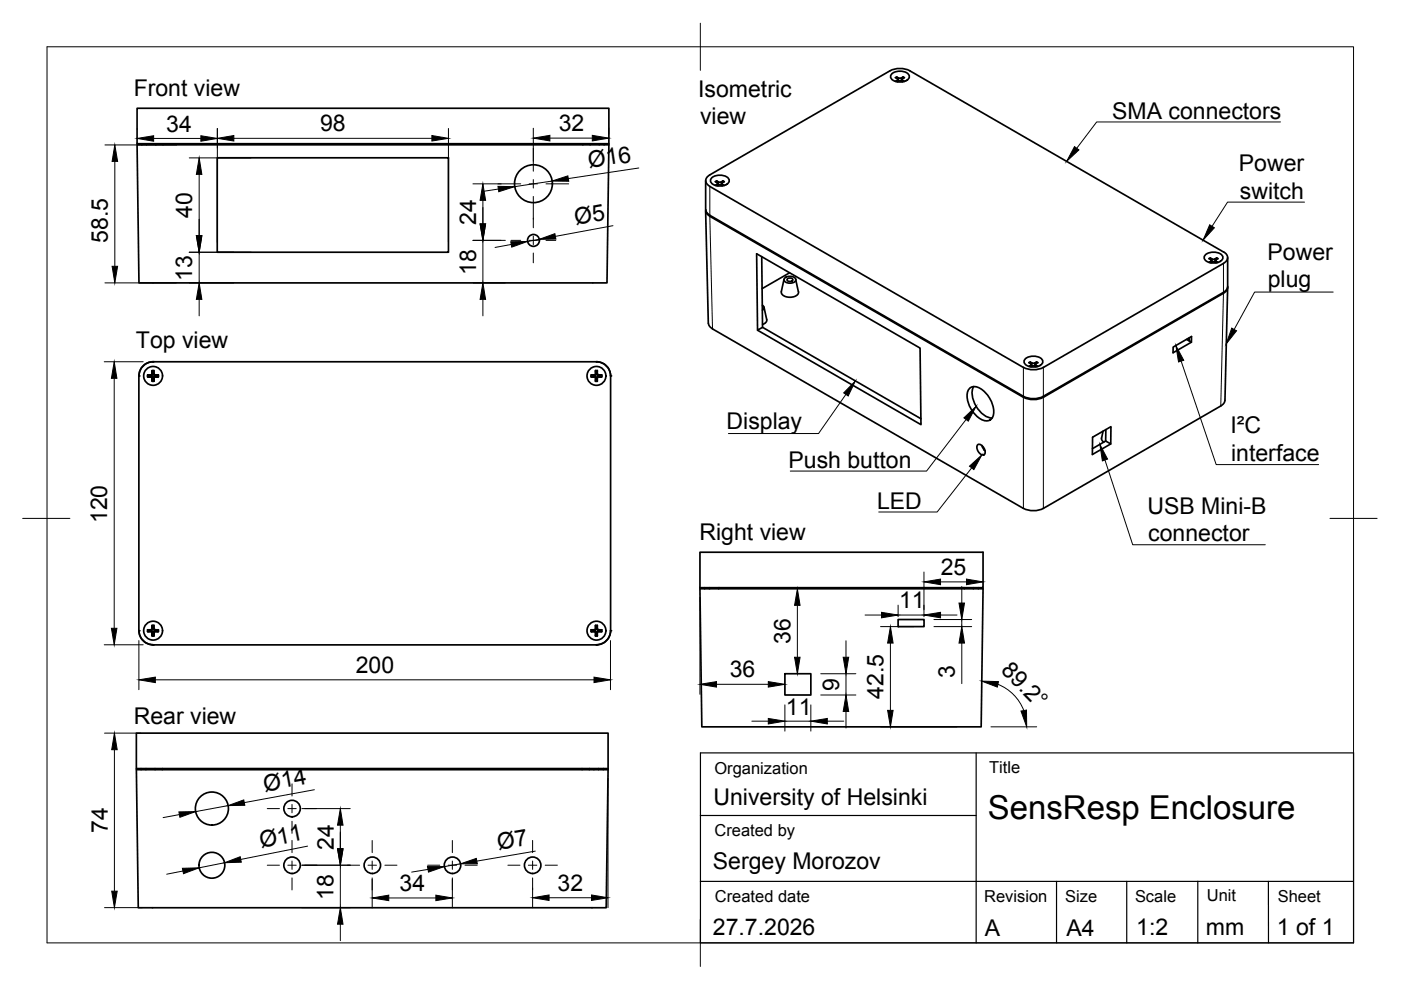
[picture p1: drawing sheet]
<svg xmlns="http://www.w3.org/2000/svg" width="297mm" height="210mm" viewBox="0 0 297 210" stroke-linecap="round" stroke-linejoin="round" font-family="sans-serif">
<!-- layer: Visible -->
<g fill="none" stroke="#000" stroke-width=".36">
<path d="M189 15.7a2.63 2.63 0 0 1 3.8 .4 1.63 1.63 0 0 1-2 1.3 1.63 1.63 0 0 1-2-1.3zM190.1 16.3l-.3 .2 .5 .2M190.3 17l-.4 .3M190.3 16.7v.3M190.4 16.8v.4M190.4 17l.1 .2M190.5 16.5l-.4-.2 .2 .4M190.5 17.2l-.3 .1M190.5 17.2l.4-.1 .5 .2M191.2 17l-.1 .2M191.2 16.8v.4M191.3 17l.4 .3"/>
<path d="M191.4 16.7v.3M191.5 16.3l-.6 .3-.4-.1M191.5 16.3l-.2 .4M191.5 16.3l.2 .2-.4 .2M29.1 30.7h100l-.4 29.3h-99.2zM29.1 23h100v7.5h-100zM30.1 30.5v.2M31.1 30.5v.2M33 30.5v.2M34.6 30.5v.2M46.1 33.5h49v20h-49zM123.6 30.5v.2"/>
<path d="M125.1 30.5v.2M127.1 30.5v.2M128.1 30.5v.2M149.6 38.3v6.1M150.5 37.1l38.2-22.1a4.7 4.7 0 0 1 4.2 0l66.5 38.4M150.5 39.5l66.5 38.4M150.5 37.1a1.29 1.29 0 0 0-.9 1.2 1.29 1.29 0 0 0 .9 1.2M150.8 37.8a2.63 2.63 0 0 1 3.8 .3 1.63 1.63 0 0 1-2 1.3 1.63 1.63 0 0 1-2-1.3zM151.9 38.3l-.2 .2 .4 .2M152.1 38.7l.1 .2-.5 .4M152.2 39l.1 .3M152.2 38.9v.4"/>
<path d="M152.3 39.2l-.3 .2M152.3 39.2h.6M152.9 39.2l.3 .2M152.9 38.6h-.4l-.6-.3 .2 .4M153 38.9v.4v-.3M153.1 38.7l-.1 .2 .5 .4M153.3 38.3l-.2 .4M153.3 38.3l-.4 .3M153.3 38.3l.3 .2-.5 .2M149.6 44.7l.6 23.8M149.6 44.4a1.57 1.57 0 0 0 .9 1.2l66.5 38.4a4.7 4.7 0 0 0 4.2 0M149.6 44.5a1.44 1.44 0 0 0 .9 1.3l66.5 38.4a4.8 4.8 0 0 0 4.2 0"/>
<path d="M161.5 54.4l.2 15M166.2 59.2l-.5 2.6a1.54 1.54 0 0 0 2 1.2h.4a1.27 1.27 0 0 0 1.2-1.2M166.3 59a1.54 1.54 0 0 1 2.4 .3 1.45 1.45 0 0 1-2.5 0zM167 59.1a.68 .68 0 0 1 1.1 .3 .68 .68 0 0 1-.7 .3 .68 .68 0 0 1-.5-.5zM167.4 57.8l-5.8 3.4M168.7 59.2l.6 2.6M255.5 54.1a2.63 2.63 0 0 1 3.8 .3 1.63 1.63 0 0 1-2 1.4 1.63 1.63 0 0 1-2-1.4zM256.6 54.7l-.3 .1 .5 .3M256.7 55.7l.5-.2 .7 .2M256.8 55.1l.1 .2-.5 .4M256.9 55.2v.4M256.9 55.4v.2"/>
<path d="M257.7 55.4l-.1 .2M257.7 55.2v.4M257.8 55.1l-.1 .2 .4 .4M258 54.7l-.8 .3-.6-.3 .2 .4M258 54.7l-.2 .4M258 54.7l.2 .1-.4 .3M259.4 55.9l-38.2 22M259.4 53.4a1.29 1.29 0 0 1 .9 1.2 1.29 1.29 0 0 1-.9 1.2M260.3 54.6v6.2a1.49 1.49 0 0 1-.9 1.2M29.4 79.7v54M29.5 79.7a2.99 2.99 0 0 1 3-3h93.9a2.99 2.99 0 0 1 3.1 3v54a2.99 2.99 0 0 1-3 3M31.3 79.5v.4"/>
<path d="M31.9 79.5h-.6h.9M31.9 79.5l.3-.2 .1-.7v.7l-.1 .6M31.9 79.9l.4 .4M32.2 79.9h-.9h.6M32.2 79.9l.1 .1M32.3 78.6h.3v.8M32.3 80l.5-.2 .8 .1h-.8l-.2 .4M32.3 79.4h.3M32.3 80v.8v-.5M32.6 79.4l.1 .1M32.6 80v.8v-.5M32.6 78.6v.5l.2 .4h.8h-.9"/>
<path d="M32.7 79.5v.4M33.6 79.5v.4M125.3 79.5v.4M126.2 79.5v.4M126.2 79.5h-.9h.8l.2-.4v-.5v.7l-.1 .2M126.3 78.6h.3l.1 1.3M126.3 79.4h.3M126.3 80h.3M126.6 80v.8v-.5M126.6 78.6l.1 .7 .3 .2M126.7 79.9l-.1 .1M126.7 79.9h.9h-.6"/>
<path d="M127 79.5h.6h-.9M127 79.9l-.4 .4M127.6 79.5v.4M150.2 68.5a1.51 1.51 0 0 0 .9 1.2M151.1 69.7l65.9 38.1M160.6 70l34.7 20-.2-16.2-34.7-20 .2 16.2 1.1-.6 33.6 19.4M161.6 64.7a.55 .55 0 0 1 .4 .5 .55 .55 0 0 1-.4 .6M162 65.2l.6 2.6M162.6 67.8a1.02 1.02 0 0 1-.9 1M217 77.9a4.7 4.7 0 0 0 4.2 0M217.3 76.2a2.63 2.63 0 0 1 3.8 .3 1.63 1.63 0 0 1-2 1.3 1.63 1.63 0 0 1-2-1.3zM218.4 76.7l-.3 .2 .6 .4-.5 .4"/>
<path d="M218.7 77.3v.4M218.7 77.4l.1 .2M218.8 77l-.4-.3 .2 .4M218.8 77.6l-.3 .2M218.8 77.6l.4-.1 .5 .3M219.5 77.4l-.1 .2M219.5 77.3v.4M219.6 77.4l.4 .3M219.6 77.1v.3M219.8 76.7l-.6 .3h-.4M219.8 76.7l.2 .2-.4 .2zM252.2 72.3l.4 .3v-1.3l-3.9 2.3v1.2l3.9-2.2"/>
<path d="M252.2 71.6v.7l-.6-.3M259.4 62l-38.2 22M260.3 60.8a1.44 1.44 0 0 1-.9 1.4l-38.2 22M260.3 61l-.6 23.9a1.51 1.51 0 0 1-.9 1.2l-37.6 21.7M32.3 80.8h.3M126.3 80.8h.3M126.3 80.3l-.2-.4h-.8h1v.9v-.5M205.5 82.5a2.02 2.02 0 0 1 2.8 .2 5.8 5.8 0 0 1 2.2 5.6 1.64 1.64 0 0 1-2.6 .6 5.8 5.8 0 0 1-2.7-6zM206.4 82a4.9 4.9 0 0 0 1.4 5.3 3.6 3.6 0 0 0 2.6 1.3M207.4 94.3a1.47 1.47 0 0 1 1.2 2.1 1.47 1.47 0 0 1-1.2-2.1zM208.2 94.5l.6 1.1M208.7 95.2l-.1 .2"/>
<path d="M233.5 92.9a.82 .82 0 0 0 .5 .8M233.9 91.4l-.3 1.5M234.4 93.5l-2.8 1.6M234.5 91.1l-.1 2.4 1.1 .6-3.9 2.3v-3.7l3.9-2.2v3.6M148.4 117.1h60v7.5h-60zM217 107.8a4.7 4.7 0 0 0 4.2 0M29.5 133.7a2.99 2.99 0 0 0 3 3M31.3 133.5v.4M31.9 133.5h-.6h.9M31.9 133.9l.4 .4M32.2 133.6v.3M32.2 133.9h-.9h.6"/>
<path d="M32.2 133.9l.1 .1M32.3 132.6h.3v.8M32.3 134.9h.3M32.3 134l.5-.2 .8 .1h-.8l-.2 .4M32.3 133.4v-.8l-.1 .7-.3 .2M32.3 134v.9v-.6M32.4 136.7h94M32.6 134v.9v-.6M32.6 132.6l.1 .7 .3 .2h.6l-1.3-.1-.1 .2M32.7 133.6v.3M33.6 133.5v.4M125.3 133.5v.4"/>
<path d="M126.2 133.6v.3M126.3 132.6h.3v.8M126.3 134.9h.3M126.3 133.4l.4 .2M126.3 134h.3M126.3 134.3l-.2-.4h-.8h1v1v-.6M126.3 133.4v-.8v.5l-.2 .4h-.8l.8 .1 .2-.2M126.6 134v.9v-.6M126.6 132.6l.1 .7 .3 .2M126.7 133.6v.3M126.7 133.9l-.1 .1M126.7 133.9h.9h-.6"/>
<path d="M127 133.5h.6h-.9M127 133.9l-.4 .4M127.6 133.5v.4M148.4 124.8h60l-.4 29.3h-59.2zM149.4 124.6v.2M150.4 124.6v.2M152.4 124.6v.2M190.4 131.4h5.5v1.5h-5.5zM204.4 124.6v.2M206.4 124.6v.2M207.4 124.6v.2M28.9 155.4h100v7.6h-100z"/>
<path d="M166.4 142.8h5.5v4.6h-5.5zM28.9 163.2h100l-.4 29.3h-99.2zM29.9 163v.2M30.9 163v.2M32.9 163v.2M34.4 163v.2M123.4 163v.2M124.9 163v.2M126.9 163v.2M127.9 163v.2"/>
<circle cx="113.1" cy="38.9" r="4"/>
<circle cx="113.1" cy="51" r="1.26"/>
<circle cx="32.5" cy="79.7" r="2"/>
<circle cx="126.5" cy="79.7" r="2"/>
<circle cx="32.5" cy="133.7" r="2"/>
<circle cx="126.5" cy="133.7" r="2"/>
<circle cx="44.9" cy="171.4" r="3.5"/>
<circle cx="61.9" cy="171.4" r="1.75"/>
<circle cx="44.9" cy="183.5" r="2.74"/>
<circle cx="61.9" cy="183.5" r="1.75"/>
<circle cx="78.9" cy="183.5" r="1.75"/>
<circle cx="95.9" cy="183.5" r="1.75"/>
<circle cx="112.9" cy="183.5" r="1.75"/>
</g>
<!-- layer: Visible Narrow -->
<g fill="none" stroke="#000" stroke-width=".21">
<path d="M190.3 17v.3M190.5 16.5v.7M191.1 16.5v.7M191.3 17v.3M150.5 39.5v6.1M152.1 39.1v.2M152.3 38.6v.6M152.9 38.6v.6M153.1 39.1v.2M150.5 45.9l.6 23.8M256.8 55.4v.3M257 54.9v.7"/>
<path d="M257.6 54.9v.7M257.8 55.4v.3M259.4 55.9v6.1M217 77.9v6.1M218.5 77.4l.1 .3M218.8 77v.6M219.4 77v.6M219.6 77.4v.3M221.2 77.9v6.1M259.4 62.2l-.6 23.9M217 84.2v23.6M221.2 84.2v23.6"/>
</g>
<!-- layer: Visible -->
<g fill="#000">
<circle cx="29.4" cy="79.7" r=".18"/>
<circle cx="32.4" cy="76.7" r=".18"/>
<circle cx="126.4" cy="76.7" r=".18"/>
<circle cx="129.5" cy="79.7" r=".18"/>
<circle cx="29.4" cy="133.7" r=".18"/>
<circle cx="32.4" cy="136.7" r=".18"/>
<circle cx="126.4" cy="136.7" r=".18"/>
<circle cx="129.5" cy="133.7" r=".18"/>
</g>
<!-- layer: BORDER -->
<path d="M10 9.9h277v190h-277zM148.5 4.9v10M4.8 109.9h10M282 109.9h10M148.5 194.9v10" fill="none" stroke="#000" stroke-width=".21"/>
<!-- layer: Leaders -->
<path d="M227.8 31.1l.9 .7-2.6 2.4zM256.5 47.7l1 .6-2.4 2.6zM249.3 73.3l1.7 3.1-1.1 .3zM261.2 69.6l1 .5-2.2 2.8zM181.4 80.8l-1.6 3.2-.9-.7zM204.4 88.6l2.5-2.4-1.6 3.1zM205.5 98.8l2.7-2.4-1.7 3.2zM233.2 94.2l1.6 3.1-1.1 .4z" fill="#000" stroke="#000" stroke-width=".21"/>
<path d="M271.5 25.9h-39l-4.2 5.5M276.6 42.9h-16.3l-3.3 5.1M250.4 76.6l7.5 21.9h21.7M282.7 61.9h-16.7l-4.3 8M179.3 83.6l-5.8 8.3h-19.1M204.8 88.9l-8.4 11h-28.8M206 99.2l-7.3 9.4h-12.4M234.3 97.5l5.9 18h28.1" fill="none" stroke="#000" stroke-width=".21"/>
<!-- layer: TITLEBLOCK -->
<path d="M207 159.6v40.3M287 159.6v40.3h-138.5M287 159.6h-138.5v40.3M148.5 172.9h58.5M148.5 186.9h138.5M224 186.9v13M238.9 186.9v13M254 186.9v13M268.9 186.9v13" fill="none" stroke="#000" stroke-width=".25"/>
<!-- layer: FD_Dimensions -->
<g fill="none" stroke="#000" stroke-width=".21">
<path d="M22.2 30.7h15.2M24.3 34.2v22.3M29.1 27.3v.1M32.6 29.4h10M40.1 33.5h13.1M42.2 37v13M46.1 27.2v24.2M49.6 29.3h42M95.1 27.2v24.2M100.3 39h5.9M113.1 27.2v7M116.6 29.3h9"/>
<path d="M117 38.4l-7.9 1.2M129.1 27.2v1.2M135.4 35.6l-14.9 2.3M22.2 60h15.2M40.1 60h9.5M40.1 53.5h13.1M42.2 53.5v6.5M100.3 51h6.8M100.3 60h6.8M102.4 42.5v5M102.4 51v9M105.7 40.1l-3.5 .5"/>
<path d="M108.4 51.8l-3.4 .7M114.3 50.8l-2.5 .4M130 47.9l-12.2 2.2M22.1 76.7h8.3M42.2 63.5v3.5M102.4 63.5v3.5M24.2 80.2v53M22.1 136.7h8.3M29.4 135.8v10.4M129.4 135.8v10.4M148.4 126.7v20.5M169.1 128.3v11.1"/>
<path d="M179.4 135.9v3.5M183.4 130.4h3.5M186.7 132.9h7.1M188.8 136.3v14.3M190.4 128.3v2.5M190.4 130.4h5.5M195.9 121.3v9.5M198 131.4h8M198 132.9h8M199.4 130.4h3.5M199.4 123.4h5.5M203.9 124.3v3.6"/>
<path d="M203.9 131.4v1.5M203.9 136.3v8.6M22.2 155.4h7.6M24.3 159v29.9M32.9 144.1h93M151.9 145.1h11M159.4 152.9h3.5M166.4 149.5v5.5M166.4 152.9h5.5M171.9 149.5v5.5M174 142.8h7.5M174 147.4h7.5"/>
<path d="M175.4 152.9h3.5M179.4 142.8v4.6M179.4 150.8v3.6M186.7 154.1h16.2M210.1 154.1h9.7M211.6 145.1a9.7 9.7 0 0 1 5.5 5.6M38 172.7l-3.4 .6M48.4 170.8l-6.9 1.3M64 171.4h10.3M65.2 179.4l-14.1 2.8M66.7 167.4l-14.9 2.8M72.2 175v5"/>
<path d="M128.9 165.1v27.3M22.2 192.4h8M38.8 184.7l-3.5 .6M47.6 182.9l-5.4 1.1M64 192.4h10.3M64 183.4h10.3M72.2 183.4v9M72.2 196v3.4M78.9 186.5v6M82.4 190.4h10M90.7 184.3l-3.4 .6M95.9 186.5v6"/>
<path d="M97.6 183.1l-3.4 .6M112.9 188.2v4.2M113.5 180.5l-12.4 2.1M116.4 190.3h9"/>
</g>
<g fill="#000" stroke="#000" stroke-width=".21">
<path d="M24.3 30.7l.6 3.5h-1.1zM29.1 29.4l3.5-.6v1.1zM42.2 33.5l.6 3.5h-1.2zM42.6 28.8l3.5 .6-3.5 .5zM46.1 29.3l3.5-.6v1.2zM91.6 28.7l3.5 .6-3.5 .6zM105.6 39.5l3.5 .1-3.4 1.1zM113.1 29.3l3.5-.6v1.2zM117 38.4l3.4-1.1 .2 1.1zM125.6 28.7l3.5 .6-3.5 .6zM23.8 56.5h1.1l-.6 3.5zM41.6 50h1.2l-.6 3.5z"/>
<path d="M102.4 39l.6 3.5h-1.2zM101.8 47.5h1.2l-.6 3.5zM108.3 51.3l3.5-.1-3.3 1.2zM114.3 50.8l3.3-1.3 .3 1.2zM42.2 60l.6 3.5h-1.2zM102.4 60l.6 3.5h-1.2zM24.2 76.7l.6 3.5h-1.2zM23.6 133.2h1.2l-.6 3.5zM168.5 139.4h1.1l-.5 3.4zM169.1 124.9l.5 3.4h-1.1zM178.8 139.4h1.1l-.5 3.4zM186.9 129.8l3.5 .6-3.5 .6z"/>
<path d="M188.8 132.9l.6 3.4h-1.2zM195.9 130.4l3.5-.6v1.2zM195.9 123.4l3.5-.6v1.2zM203.3 127.9h1.2l-.6 3.5zM203.9 132.9l.6 3.4h-1.2zM204.9 122.8l3.5 .6-3.5 .6zM24.3 155.4l.5 3.6h-1.1zM29.4 144.1l3.5-.5v1.1zM125.9 143.6l3.5 .5-3.5 .6zM148.4 145.1l3.5-.6v1.2zM162.9 144.5l3.5 .6-3.5 .6zM162.9 152.3l3.5 .6-3.5 .6z"/>
<path d="M171.9 152.9l3.5-.6v1.2zM179.4 147.4l.5 3.4h-1.1zM188.2 150.6h1.2l-.6 3.5zM208.1 144.4l3.6 .1-.2 1.2zM216.5 150.8l1.1-.2 .1 3.5zM37.9 172.1h3.6l-3.4 1.2zM48.4 170.8l3.3-1.2 .2 1.1zM72.2 171.4l.5 3.6h-1.1zM71.6 180h1.1l-.5 3.4zM23.7 188.9h1.1l-.5 3.5zM38.7 184.1l3.5-.1-3.3 1.2zM47.6 182.9l3.3-1.3 .3 1.2z"/>
<path d="M72.2 192.4l.5 3.6h-1.1zM78.9 190.4l3.5-.6v1.2zM90.6 183.7h3.6l-3.4 1.2zM92.4 189.8l3.5 .6-3.5 .6zM97.6 183.1l3.4-1.1 .2 1.1zM112.9 190.3l3.5-.5v1.1zM125.4 189.8l3.5 .5-3.5 .6z"/>
</g>
<!-- layer: Smart Centers -->
<g fill="none" stroke="#000" stroke-width=".21">
<path d="M105.6 39h4.8M112.2 39h1.8M113.1 31.5v4.8M113.1 38.1v1.8M115.8 39h4.8M108.3 51h2.1M112.2 51h1.8M113.1 41.6v6.7M113.1 50.1v1.8M113.1 53.7v2M115.8 51h2M56.7 171.4h2.5"/>
<path d="M61 171.4h1.8M61.9 166.2v2.6M61.9 170.6v1.7M61.9 174.1v2.6M61.9 178.2v2.6M64.6 171.4h2.6M78.9 178.2v2.6M95.9 178.2v2.6M112.9 178.2v2.6M56.7 183.4h2.5M61 183.4h1.8M61.9 182.6v1.7"/>
<path d="M61.9 186.1v2.6M64.6 183.4h2.6M73.7 183.4h2.5M78 183.4h1.8M78.9 182.6v1.7M78.9 186.1v2.6M81.6 183.4h2.6M90.7 183.4h2.5M95 183.4h1.8M95.9 182.6v1.7M95.9 186.1v2.6M98.6 183.4h2.6"/>
<path d="M107.7 183.4h2.5M112 183.4h1.8M112.9 182.6v1.7M112.9 186.1v2.6M115.6 183.4h2.6"/>
</g>
<text font-size="7" x="209.4" y="173.7">SensResp Enclosure</text>
<g font-size="4.9">
<text x="28.3" y="20.4">Front view</text>
<text x="148" y="20.5">Isometric</text>
<text x="35.3" y="27.9">34</text>
<text x="67.9" y="27.9">98</text>
<text x="118.4" y="27.8">32</text>
<text x="148.4" y="26.3">view</text>
<text x="235.8" y="25.2">SMA connectors</text>
<text x="124.9" y="35.6" transform="rotate(-9 124.9 35.6)">Ø16</text>
<text x="262.7" y="36.3">Power</text>
<text x="40.8" y="46.1" transform="rotate(-90 40.8 46.1)">40</text>
<text x="101" y="47.6" transform="rotate(-90 101 47.6)">24</text>
<text x="122.1" y="47.7" transform="rotate(-10 122.1 47.7)">Ø5</text>
<text x="262.9" y="42.2">switch</text>
<text x="22.9" y="51.5" transform="rotate(-90 22.9 51.5)">58.5</text>
<text x="40.7" y="59.6" transform="rotate(-90 40.7 59.6)">13</text>
<text x="100.9" y="58.3" transform="rotate(-90 100.9 58.3)">18</text>
<text x="268.7" y="55.1">Power</text>
<text x="268.8" y="60.9">plug</text>
<text x="28.8" y="73.8">Top view</text>
<text x="154.1" y="90.9">Display</text>
<text x="260.9" y="91.9">I²C</text>
<text x="167.2" y="99.2">Push button</text>
<text x="261" y="97.8">interface</text>
<text x="185.9" y="107.9">LED</text>
<text x="22.8" y="110.9" transform="rotate(-90 22.8 110.9)">120</text>
<text x="243.3" y="109">USB Mini-B</text>
<text x="148.3" y="114.5">Right view</text>
<text x="243.5" y="114.8">connector</text>
<text x="199.5" y="121.9">25</text>
<text x="190.6" y="129">11</text>
<text x="167.6" y="136.6" transform="rotate(-90 167.6 136.6)">36</text>
<text x="75.4" y="142.7">200</text>
<text x="154.7" y="143.6">36</text>
<text x="202.5" y="143.8" transform="rotate(-90 202.5 143.8)">3</text>
<text x="212" y="142.3" transform="rotate(46 212 142.3)">89.2°</text>
<text x="177.9" y="146.5" transform="rotate(-90 177.9 146.5)">9</text>
<text x="187.3" y="148.2" transform="rotate(-90 187.3 148.2)">42.5</text>
<text x="28.4" y="153.5">Rear view</text>
<text x="166.6" y="151.5">11</text>
<text x="56.2" y="167.8" transform="rotate(-10 56.2 167.8)">Ø14</text>
<text x="151.3" y="170.8">University of Helsinki</text>
<text x="22.9" y="176.7" transform="rotate(-90 22.9 176.7)">74</text>
<text x="55.4" y="179.8" transform="rotate(-11 55.4 179.8)">Ø11</text>
<text x="70.8" y="180.1" transform="rotate(-90 70.8 180.1)">24</text>
<text x="105.7" y="180.2" transform="rotate(-10 105.7 180.2)">Ø7</text>
<text x="151.2" y="184.2">Sergey Morozov</text>
<text x="70.7" y="190.8" transform="rotate(-90 70.7 190.8)">18</text>
<text x="84.7" y="188.9">34</text>
<text x="118.2" y="188.9">32</text>
<text x="151.2" y="198.3">27.7.2026</text>
<text x="208.8" y="198.4">A</text>
<text x="226.1" y="198.4">A4</text>
<text x="240.9" y="198.2">1:2</text>
<text x="255.7" y="198.3">mm</text>
<text x="270.7" y="198.3">1 of 1</text>
</g>
<g font-size="3.5">
<text x="151.5" y="164">Organization</text>
<text x="209.7" y="164">Title</text>
<text x="151.5" y="177.3">Created by</text>
<text x="151.6" y="191.2">Created date</text>
<text x="208.7" y="191.3">Revision</text>
<text x="225.8" y="191.3">Size</text>
<text x="240.6" y="191.2">Scale</text>
<text x="255.9" y="191.1">Unit</text>
<text x="270.9" y="191.1">Sheet</text>
</g>
</svg>
